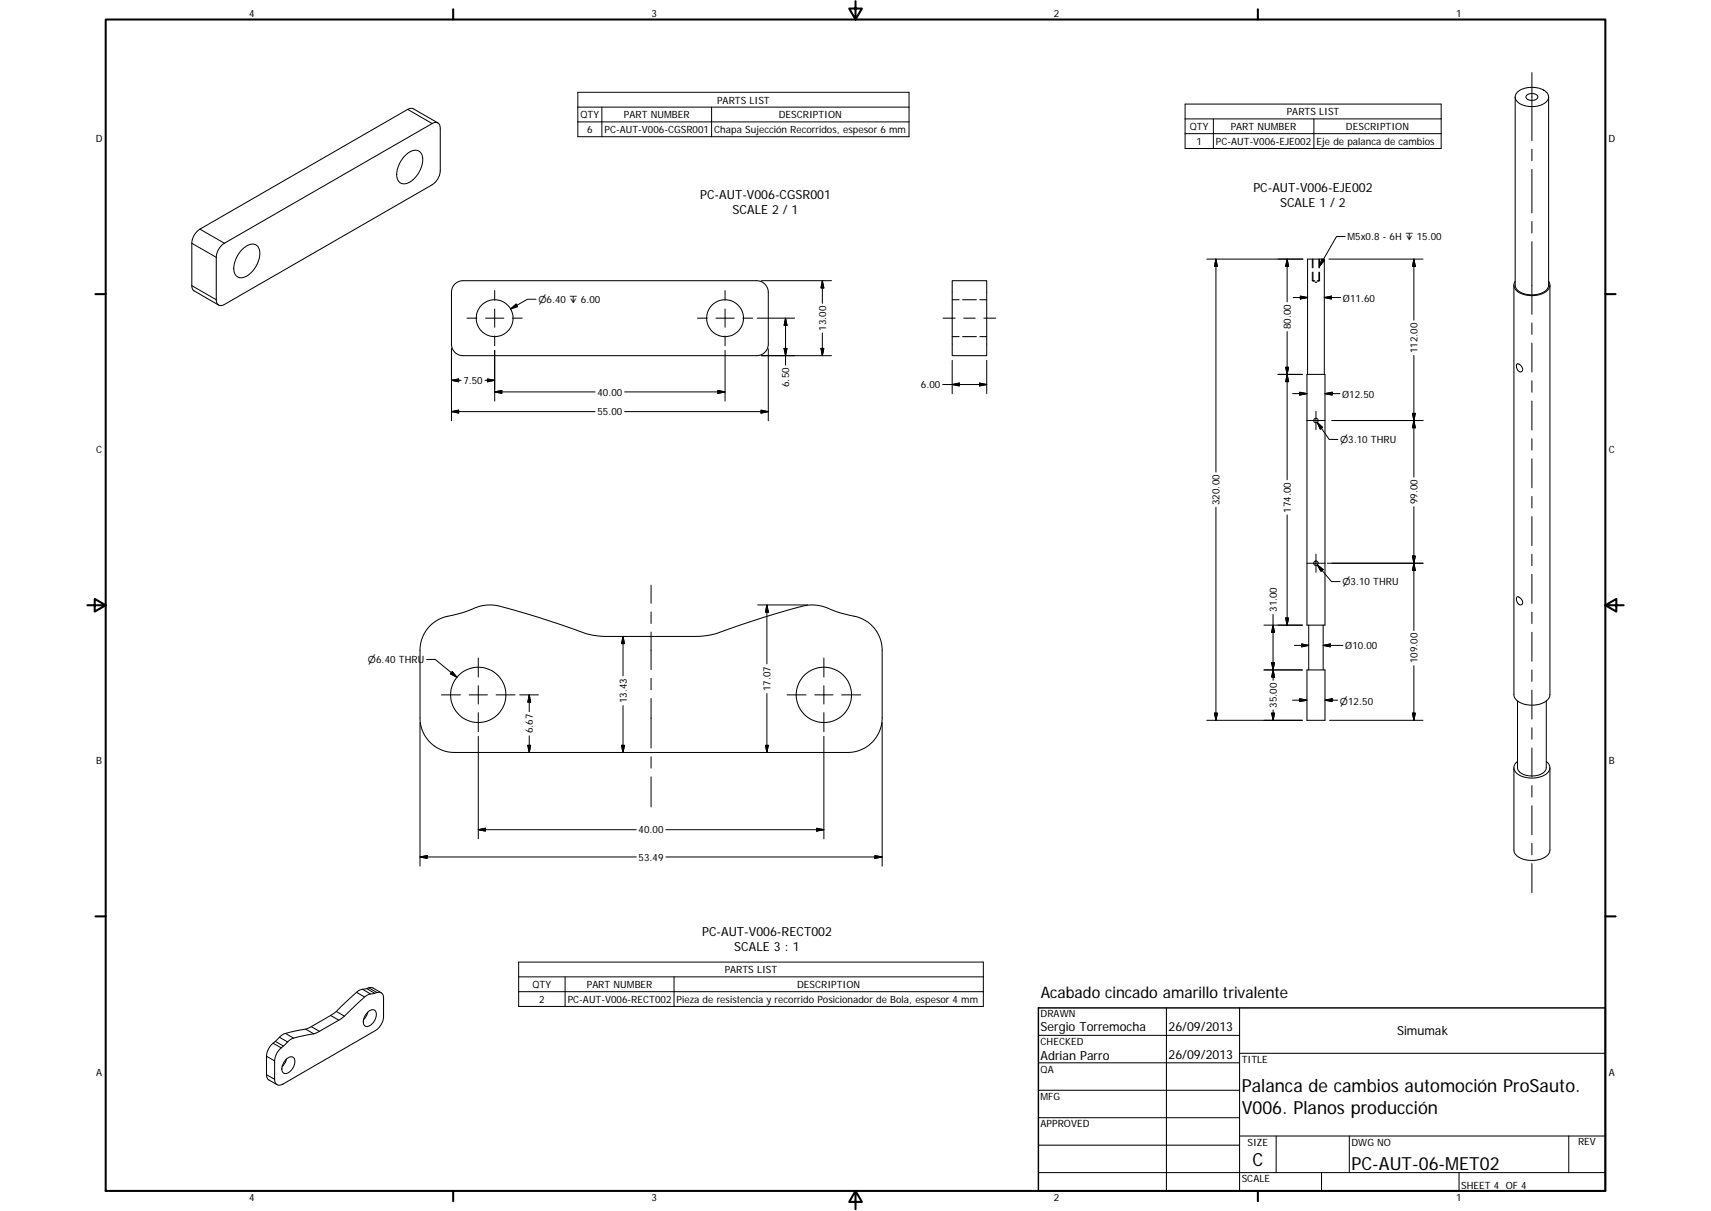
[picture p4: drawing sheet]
<svg xmlns="http://www.w3.org/2000/svg" width="594mm" height="420mm" viewBox="0 0 594 420" stroke-linecap="round" stroke-linejoin="round" font-family="sans-serif">
<g fill="none" stroke="#000" stroke-width=".36">
<path d="M526.1 33.6v65.4a4.6 4.6 0 0 0 4.9 3.3 6 6 0 0 0 6.7-3v-65.7M526.9 31.9a8.2 8.2 0 0 1 10.4 .5 2.52 2.52 0 0 1-1.5 3.7 8.2 8.2 0 0 1-9.3-1.2 2.16 2.16 0 0 1 .4-3zM530.2 33a2.59 2.59 0 0 1 3.8 .6 2.44 2.44 0 0 1-4.2 .2zM140.9 53.8a3.7 3.7 0 0 1 5-1 6.3 6.3 0 0 1-.6 7.2 5.9 5.9 0 0 1-5.9 3.6 3.9 3.9 0 0 1-1.3-5.2 10 10 0 0 1 2.8-4.6zM152.1 42.7l-8.6-4.9-.7-.2-.9 .2-72.5 41.7a6.1 6.1 0 0 0-2.8 4.9l.2 15.7 .6 .8 8.5 5M76.9 85.2l1-.8 72.1-41.5a1.71 1.71 0 0 1 2-.2 1.71 1.71 0 0 1 .9 1.8v14.7a6.4 6.4 0 0 1-2.9 4.9l-72.1 41.5a1.72 1.72 0 0 1-2 .2 1.72 1.72 0 0 1-.8-1.8v-14.7a6.3 6.3 0 0 1 1.8-4.1zM83.9 86.8a4.4 4.4 0 0 1 5.2-1.7 5.4 5.4 0 0 1 .3 6.4 7 7 0 0 1-6.3 4.8 3.5 3.5 0 0 1-1.7-4.8 10.7 10.7 0 0 1 2.5-4.7zM158.1 98.4l1.2-.8 1.5-.2h101.9a4 4 0 0 1 4.1 4v18a4 4 0 0 1-4.1 4h-101.9a4 4 0 0 1-4-4v-18.5l.4-1.4zM330.6 97.4h12v26h-12zM455.6 97.4h.9M455.9 94.4v3l.3 .2M455.9 89.9v3"/>
<path d="M456.6 97.8l.3 .2 .4-.2M457.3 97.4h.9M457.9 94.4v3l-.3 .2M457.9 89.9v3M525.6 99v142a4.9 4.9 0 0 0 5.1 3.6 7.1 7.1 0 0 0 7.3-2.9l.2-142.7M526.1 97.6a2.95 2.95 0 0 0 2.3 4.4 8.6 8.6 0 0 0 9.2-1.6 2.16 2.16 0 0 0 .1-2.8M330.6 116.8h2.4M330.6 104h2.4M334.2 116.8h4.8M334.2 104h4.8M340.2 116.8h2.4M340.2 104h2.4"/>
<path d="M453.8 129.9h6.3v87h-6.3zM454 129.9v-40h5.8v40M526.7 126.3a1.74 1.74 0 0 1 1.6 2.6 1.78 1.78 0 0 1-1.6-2.6zM149.1 217.3a12.8 12.8 0 0 1 8.1-3.8l4.1-1.1a22.2 22.2 0 0 1 8.9-2.5h.9a261.6 261.6 0 0 1 33.6 10.2l5.9 .7h30.9l3.6-.2a27.4 27.4 0 0 0 7.7-2.3 226.6 226.6 0 0 1 28.2-8.4 16.2 16.2 0 0 1 8.6 2l3.8 1.2a17.9 17.9 0 0 1 7.8 2.6 12.1 12.1 0 0 1 5.1 9.9v23.5a11.9 11.9 0 0 1-12 12h-136.5a12 12 0 0 1-12-12v-23.5a12 12 0 0 1 3.3-8.3zM454.4 216.9v15.5M459.4 216.9v15.5M526.8 207.1a1.79 1.79 0 0 1 1.5 2.7 1.79 1.79 0 0 1-1.5-2.7zM453.8 232.4h6.3v17.5h-6.3zM526.9 243.2v23.2a4.3 4.3 0 0 0 4.7 2.8 4.9 4.9 0 0 0 5.2-2.5l.1-23.5M525.6 266.4v28.5a4.4 4.4 0 0 0 4.5 3.5 7.7 7.7 0 0 0 7.8-2.4l.3-1.1v-28.5M526.9 264.2a2.65 2.65 0 0 0-1.2 2.7 2.65 2.65 0 0 0 2 2.1 8.7 8.7 0 0 0 10.1-1.5 2.42 2.42 0 0 0-.9-3.3M97 359.9l2.9 1.6"/>
<path d="M106.1 357.1l2.9 1.6M108.1 356.2l2.8 1.6M114.8 352.3l2.8 1.6M116.8 350.9l2.8 1.7M125.9 343.2l2.8 1.7M127.3 343l-.5 .1a4.3 4.3 0 0 0-3 1.2l-8 7.4-9.2 5.2a30.6 30.6 0 0 0-8.9 2.3l-4 4a5.6 5.6 0 0 0-1.2 3.3l.2 7.3 .6 .9 2.9 1.6M127.3 343l1.7-.4 3.4 1.8M127.3 343l2.8 1.6M127.7 351.2a1.57 1.57 0 0 1 1.6-.9 1.57 1.57 0 0 1 1.4 1.3 4.2 4.2 0 0 1-3.6 4.5 2.37 2.37 0 0 1-.4-3.5zM127.7 351.1l-.5 1.4-1 1.2M360.5 359.2h69.9M405 349.7v63.5"/>
<path d="M430.4 349.7v63.5M95.6 361.3l2.8 1.6M97 364.2l1.9-1.7a6.4 6.4 0 0 1 3-2.3l7.5-1.7 8.2-4.6 2-1.3 7-6.7a11 11 0 0 1 4.9-1.7 1.71 1.71 0 0 1 1.7 2.1v6.4a6.3 6.3 0 0 1-2.8 4.8l-32.2 18.7a1.75 1.75 0 0 1-2 .1 1.75 1.75 0 0 1-.9-1.8l.1-7.2 .6-1.6zM99.4 367.5a1.61 1.61 0 0 1 1.5-.9 1.61 1.61 0 0 1 1.4 1 4.2 4.2 0 0 1-3.5 4.8 2.32 2.32 0 0 1-.4-3.5zM99.5 367.5l-.6 1.4-.9 1.1M360.5 368.7h69.9M360.5 378.3h69.9M430.4 365.4h127M360.5 387.8h69.9M360.5 397.3h69.9M430.4 394.1h127M443.1 394.1v12.7"/>
<path d="M468.5 394.1v12.7M544.7 394.1v12.7M360.5 406.8h196.9M458.8 406.8v6.4M506.6 406.8v6.4"/>
<circle cx="171.7" cy="110.4" r="6.4"/>
<circle cx="251.7" cy="110.4" r="6.4"/>
<circle cx="456.9" cy="145.9" r=".78"/>
<circle cx="456.9" cy="195.4" r=".78"/>
<circle cx="166.1" cy="241.1" r="9.6"/>
<circle cx="286.1" cy="241.1" r="9.6"/>
</g>
<g fill="none" stroke="#000" stroke-width=".35">
<path d="M141.6 38l8.4 4.9M200.6 32h115v15.4h-115zM200.6 37.2h115M209 37.2v10.2M247.1 37.2v10.2M411.5 36.1h88.9v15.4h-88.9zM531.9 25.2v23.6M200.6 42.3h115M411.5 41.3h88.9M411.5 46.4h88.9M421.3 41.3v10.2M456.2 41.3v10.2"/>
<path d="M531.9 51.8v4M531.9 58.8v15.1M69.4 79.5l8.5 4.9M531.9 76.9v4M66.6 99.1l8.5 4.9M66.6 84.4l8.5 4.9M264.3 97.4h24.4M285.5 97.4v7.9M285.5 97.4l.5 2.5h-1zM419 89.9h33.4M422.2 89.9v73.9M422.2 89.9l.5 2.5h-1z"/>
<path d="M446.9 89.9l.5 2.5h-1zM446.9 89.9v14.9M455.6 89.9v3M455.6 94.4v3M458.2 89.9v3M458.2 94.4v3M459 89.9l.8 .5-1.6 1.9zM461.4 89.9h32.7M467.1 82.1h-3l-5.9 10.2M490.9 89.9l.5 2.5h-1zM490.9 89.9v21.2M531.9 83.8v25.3"/>
<path d="M162.2 110.4h3.4M168.6 110.4h6.3M171.8 100.8v3.4M171.8 107.2v6.4M171.8 116.6v3.4M177.3 107.2l1.9-1.7 .5 .9zM177.9 110.4h3.4M186.1 103.8h-3l-5.8 3.4M242.2 110.4h3.4M248.6 110.4h6.3M251.7 100.8v3.4M251.7 107.2v6.4"/>
<path d="M251.7 116.6v3.4M257.9 110.4h3.4M262.9 110.4h13M272.7 110.4v16.3M272.7 110.4l.6 2.5h-1.1zM285.5 115.5v7.9M327.4 110.4h4.2M334.6 110.4h4M341.6 110.4h4.2M446.9 115v51.5M449 103.2h5M451.5 102.7l2.5 .5-2.5 .5z"/>
<path d="M459.8 103.2h5.7M459.8 103.2l2.5-.5v1zM531.9 112v4M531.9 119v10.1M156.8 132l2.5-.5v1zM156.8 132h3.3M156.8 121v25M168.4 132h3.4M169.2 131.5l2.6 .5-2.6 .5zM171.8 136l2.4-.5v1zM171.8 136h34.8M171.8 121.6v17.5"/>
<path d="M216.9 136h34.8M249.3 135.5l2.4 .5-2.4 .5zM251.7 121.6v17.5M266.8 121v25M272.2 120.9h1.1l-.6 2.5zM285 120.9h1l-.5 2.5zM288.7 123.4h-24.4M327.3 133.4h15.3M330.6 125v11.6M330.6 133.4l2.5-.5v1zM340.1 132.9l2.5 .5-2.5 .5zM342.6 125v11.6"/>
<path d="M443.7 129.9h8.5M446.4 127.4h1l-.5 2.5zM446.9 129.9l.5 2.5h-1zM448.8 136.6h5M451.3 136.1l2.5 .5-2.5 .5zM460.1 136.6l2.4-.5v1zM460.1 136.6h5.2M490.9 123.3v42.2M531.9 132.1v4M531.9 139.1v10.1M156.8 142.8l2.5-.5v1zM156.8 142.8h49.8"/>
<path d="M216.9 142.8h49.9M264.2 142.3l2.6 .5-2.6 .5zM453.7 145.9h6.4M456.9 142.7v6.4M457.3 146.5l4.2 6h3M457.3 146.5l1.9 1.8-.8 .6zM462.5 145.9h31.6M490.4 143.4h1l-.5 2.5zM490.9 145.9l.5 2.5h-1zM531.9 152.2v4M531.9 159.2v10M422.2 176v73.9"/>
<path d="M446.9 178.6v38.3M490.9 175.8v43M531.9 172.3v3.9M531.9 179.2v10.1M453.7 195.4h6.4M456.9 192.2v6.4M457.4 196l2 1.6-.7 .6zM457.4 196l4.9 5.8h3M460.9 195.4h33.2M490.4 192.9h1l-.5 2.5zM490.9 195.4l.5 2.5h-1zM531.9 192.3v4"/>
<path d="M531.9 199.3v10.1M226.1 203v6.3M226.1 212.3v4M226.1 219.3v13M263.1 209.9h17.3M266.3 209.9v20.4M266.3 209.9l.5 2.5h-1zM438.8 216.9h13.4M442 216.9l.5 2.5h-1zM442 213.1v22.9M446.4 214.4h1l-.5 2.5zM531.9 212.4v3.9"/>
<path d="M531.9 219.4v10M148.1 228.8h3l7.6 6.2M157 233l1.7 2-2.3-1.2zM166.1 228.3v6.6M166.1 237.9v6.4M216.3 220.8l.5 2.5h-1zM216.3 220.8v13.7M226.1 235.4v3.9M286.1 228.3v6.6M286.1 237.9v6.4M438.8 232.4h13.4M441.5 229.9h1l-.5 2.5z"/>
<path d="M442 232.4l.5 2.5h-1zM449.4 223.9h5M451.9 223.4l2.5 .5-2.5 .5zM459.4 223.9l2.5-.5v1zM459.4 223.9h6.9M490.9 230.9v19M531.9 232.4v4M531.9 239.4v10.1M145.8 250.7v49.8M153.3 241.1h6.6M162.9 241.1h6.3M166.1 247.2v6.7"/>
<path d="M166.1 255.5v35.5M172.2 241.1h6.7M180.4 241.1h6.5M183.3 258.6h.9l-.4 2.5zM183.8 241.1v5.8M183.8 255.3v5.8M183.8 241.1l.4 2.5h-.9zM215.8 258.6h1l-.5 2.5zM216.3 244.8v16.3M226.1 242.3v17.2M265.8 258.6h1l-.5 2.5zM266.3 240.6v20.5"/>
<path d="M273.3 241.1h6.6M282.9 241.1h6.3M286.1 247.2v6.7M286.1 255.5v35.5M292.2 241.1h6.6M306.3 250.7v49.8M419 249.9h33.2M421.7 247.4h1l-.5 2.5zM441.5 247.4h1l-.5 2.5zM442 246.3v3.6M448.8 242.9h5M451.3 242.4l2.5 .5-2.5 .5z"/>
<path d="M460.1 242.9l2.4-.5v1zM460.1 242.9h4.4M461.6 249.9h32.5M490.4 247.4h1l-.5 2.5zM531.9 252.5v4M531.9 259.5v10.1M226.1 262.5v4M226.1 269.5v10.5M531.9 272.6v3.9M531.9 279.5v10.1M145.8 297.3l2.5-.5v1zM145.8 297.3h75.1"/>
<path d="M166.1 287.9l2.5-.5v1zM166.1 287.9h54.8M231.2 287.9h54.9M231.2 297.3h75.1M283.6 287.4l2.5 .5-2.5 .5zM303.8 296.8l2.5 .5-2.5 .5zM531.9 292.6v4M531.9 299.6v10.1M180.1 333.8h161.3v15.4h-161.3zM180.1 338.9h161.3M196.2 338.9v10.3M234 338.9v10.3"/>
<path d="M99.1 358.5l2.8 1.7M123.8 344.3l2.8 1.6M128.1 342.7l2.8 1.7M180.1 344.1h161.3M92.5 366.5l2.8 1.6M92.5 372.9l2.8 1.6M94.8 362l2.8 1.6"/>
</g>
<g fill="none" stroke="#000" stroke-width=".71">
<path d="M36.7 6.8h520.7v406.4h-520.7zM157.3 3.2v3.6M297 .4v6.4l-2.2-3.8h4.5l-2.3 3.8M436.7 3.2v3.6M33.1 102h3.6M557.4 102h3.6M30.3 210h6.4l-3.8-2.2v4.4l3.8-2.2M557.4 210l3.8 2.2v-4.4l-3.8 2.2h6.3M33.1 317.9h3.6M557.4 317.9h3.6M157.3 413.2v3.6M297 413.2l2.3 3.8h-4.5l2.2-3.8v6.3"/>
<path d="M436.7 413.2v3.6"/>
</g>
<path d="M360.5 349.7h196.9v63.5h-196.9z" fill="none" stroke="#000" stroke-width=".51"/>
<g fill="#000" stroke="#000" stroke-width=".35">
<path d="M285.5 97.4l.5 2.5h-1zM422.2 89.9l.5 2.5h-1zM446.9 89.9l.5 2.5h-1zM459 89.9l.8 .5-1.6 1.9zM490.9 89.9l.5 2.5h-1zM177.3 107.2l1.9-1.7 .5 .9zM272.7 110.4l.6 2.5h-1.1zM451.5 102.7l2.5 .5-2.5 .5zM459.8 103.2l2.5-.5v1zM156.8 132l2.5-.5v1zM169.2 131.5l2.6 .5-2.6 .5zM171.8 136l2.4-.5v1z"/>
<path d="M249.3 135.5l2.4 .5-2.4 .5zM272.2 120.9h1.1l-.6 2.5zM285 120.9h1l-.5 2.5zM330.6 133.4l2.5-.5v1zM340.1 132.9l2.5 .5-2.5 .5zM446.4 127.4h1l-.5 2.5zM446.9 129.9l.5 2.5h-1zM451.3 136.1l2.5 .5-2.5 .5zM460.1 136.6l2.4-.5v1zM156.8 142.8l2.5-.5v1zM264.2 142.3l2.6 .5-2.6 .5zM457.3 146.5l1.9 1.8-.8 .6z"/>
<path d="M490.4 143.4h1l-.5 2.5zM490.9 145.9l.5 2.5h-1zM457.4 196l2 1.6-.7 .6zM490.4 192.9h1l-.5 2.5zM490.9 195.4l.5 2.5h-1zM266.3 209.9l.5 2.5h-1zM442 216.9l.5 2.5h-1zM446.4 214.4h1l-.5 2.5zM157 233l1.7 2-2.3-1.2zM216.3 220.8l.5 2.5h-1zM441.5 229.9h1l-.5 2.5zM442 232.4l.5 2.5h-1z"/>
<path d="M451.9 223.4l2.5 .5-2.5 .5zM459.4 223.9l2.5-.5v1zM183.3 258.6h.9l-.4 2.5zM183.8 241.1l.4 2.5h-.9zM215.8 258.6h1l-.5 2.5zM265.8 258.6h1l-.5 2.5zM421.7 247.4h1l-.5 2.5zM441.5 247.4h1l-.5 2.5zM451.3 242.4l2.5 .5-2.5 .5zM460.1 242.9l2.4-.5v1zM490.4 247.4h1l-.5 2.5zM145.8 297.3l2.5-.5v1z"/>
<path d="M166.1 287.9l2.5-.5v1zM283.6 287.4l2.5 .5-2.5 .5zM303.8 296.8l2.5 .5-2.5 .5z"/>
</g>
<g font-size="6.3">
<text x="431.1" y="379">Palanca de cambios automoción ProSauto.</text>
<text x="431.1" y="386.6">V006. Planos producción</text>
<text x="434.8" y="404.7">C</text>
<text x="469.2" y="406">PC-AUT-06-MET02</text>
</g>
<text font-size="5.5" x="361.4" y="346.1">Acabado cincado amarillo trivalente</text>
<g font-size="4.4">
<text x="243.1" y="69.1">PC-AUT-V006-CGSR001</text>
<text x="435.2" y="66.7">PC-AUT-V006-EJE002</text>
<text x="444.5" y="71.9">SCALE 1 / 2</text>
<text x="254.4" y="74.3">SCALE 2 / 1</text>
<text x="243.8" y="324.6">PC-AUT-V006-RECT002</text>
<text x="255" y="329.8">SCALE 3 : 1</text>
<text x="361.3" y="357.5">Sergio Torremocha</text>
<text x="405.8" y="357.8">26/09/2013</text>
<text x="485.1" y="359.2">Simumak</text>
<text x="361.3" y="367.9">Adrian Parro</text>
<text x="405.8" y="367.3">26/09/2013</text>
</g>
<g font-size="3.5">
<text x="86.6" y="5.8">4</text>
<text x="226.3" y="5.8">3</text>
<text x="365.9" y="5.8">2</text>
<text x="505.6" y="5.8">1</text>
<text x="249" y="35.9">PARTS LIST</text>
<text x="201.5" y="41">QTY</text>
<text x="216.6" y="41">PART NUMBER</text>
<text x="270.4" y="41">DESCRIPTION</text>
<text x="446.8" y="40">PARTS LIST</text>
<text x="203.9" y="46.2">6</text>
<text x="209.9" y="46.2">PC-AUT-V006-CGSR001</text>
<text x="248" y="46.3">Chapa Sujección Recorridos, espesor 6 mm</text>
<text x="413.1" y="45.1">QTY</text>
<text x="427.3" y="45.1">PART NUMBER</text>
<text x="467.3" y="45.1">DESCRIPTION</text>
<text x="33.2" y="49.4">D</text>
<text x="415.4" y="50.2">1</text>
<text x="422.1" y="50.3">PC-AUT-V006-EJE002</text>
<text x="457.1" y="50.3">Eje de palanca de cambios</text>
<text x="558.5" y="49.4">D</text>
<text x="467.8" y="83.3">M5x0.8 - 6H ↧ 15.00</text>
<text x="466.3" y="104.6">Ø11.60</text>
<text x="286.8" y="114.7" transform="rotate(-90 286.8 114.7)">13.00</text>
<text x="448.2" y="114.3" transform="rotate(-90 448.2 114.3)">80.00</text>
<text x="492.2" y="122.5" transform="rotate(-90 492.2 122.5)">112.00</text>
<text x="160.9" y="133.3">7.50</text>
<text x="207.4" y="137.2">40.00</text>
<text x="274" y="134.3" transform="rotate(-90 274 134.3)">6.50</text>
<text x="319.7" y="134.7">6.00</text>
<text x="466" y="138">Ø12.50</text>
<text x="207.4" y="144.1">55.00</text>
<text x="33.4" y="157.3">C</text>
<text x="558.6" y="157.3">C</text>
<text x="423.4" y="175.2" transform="rotate(-90 423.4 175.2)">320.00</text>
<text x="448.2" y="177.9" transform="rotate(-90 448.2 177.9)">174.00</text>
<text x="492.2" y="175" transform="rotate(-90 492.2 175)">99.00</text>
<text x="443.3" y="212.3" transform="rotate(-90 443.3 212.3)">31.00</text>
<text x="467.1" y="225.3">Ø10.00</text>
<text x="492.2" y="230.1" transform="rotate(-90 492.2 230.1)">109.00</text>
<text x="267.6" y="239.8" transform="rotate(-90 267.6 239.8)">17.07</text>
<text x="217.6" y="244" transform="rotate(-90 217.6 244)">13.43</text>
<text x="443.3" y="245.5" transform="rotate(-90 443.3 245.5)">35.00</text>
<text x="185" y="254.5" transform="rotate(-90 185 254.5)">6.67</text>
<text x="33.4" y="265.2">B</text>
<text x="558.6" y="265.2">B</text>
<text x="221.7" y="289.1">40.00</text>
<text x="221.7" y="298.6">53.49</text>
<text x="251.6" y="337.6">PARTS LIST</text>
<text x="184.9" y="342.8">QTY</text>
<text x="187.2" y="347.9">2</text>
<text x="197.1" y="347.9">PC-AUT-V006-RECT002</text>
<text x="203.7" y="342.8">PART NUMBER</text>
<text x="234.9" y="347.9">Pieza de resistencia y recorrido Posicionador de Bola, espesor 4 mm</text>
<text x="276.8" y="342.8">DESCRIPTION</text>
<text x="361.3" y="353">DRAWN</text>
<text x="361.3" y="362.5">CHECKED</text>
<text x="431.1" y="368.7">TITLE</text>
<text x="33.4" y="373.2">A</text>
<text x="361.3" y="372.1">QA</text>
<text x="558.6" y="373.2">A</text>
<text x="361.3" y="381.6">MFG</text>
<text x="361.3" y="391.2">APPROVED</text>
<text x="433.2" y="397.5">SIZE</text>
<text x="469.2" y="397.5">DWG NO</text>
<text x="547.9" y="397.4">REV</text>
<text x="431.1" y="410.2">SCALE</text>
<text x="507.3" y="412.4">SHEET 4 OF 4</text>
<text x="86.6" y="416.7">4</text>
<text x="226.3" y="416.7">3</text>
<text x="365.9" y="416.7">2</text>
<text x="505.6" y="416.7">1</text>
</g>
<g font-size="3.3">
<text x="186.9" y="105.1">⌀6.40↧ 6.00</text>
<text x="465.3" y="153.8">⌀3.10 THRU</text>
<text x="466.1" y="203.1">⌀3.10 THRU</text>
<text x="127.8" y="230">⌀6.40 THRU</text>
<text x="465.3" y="244.7">⌀12.50</text>
</g>
</svg>
